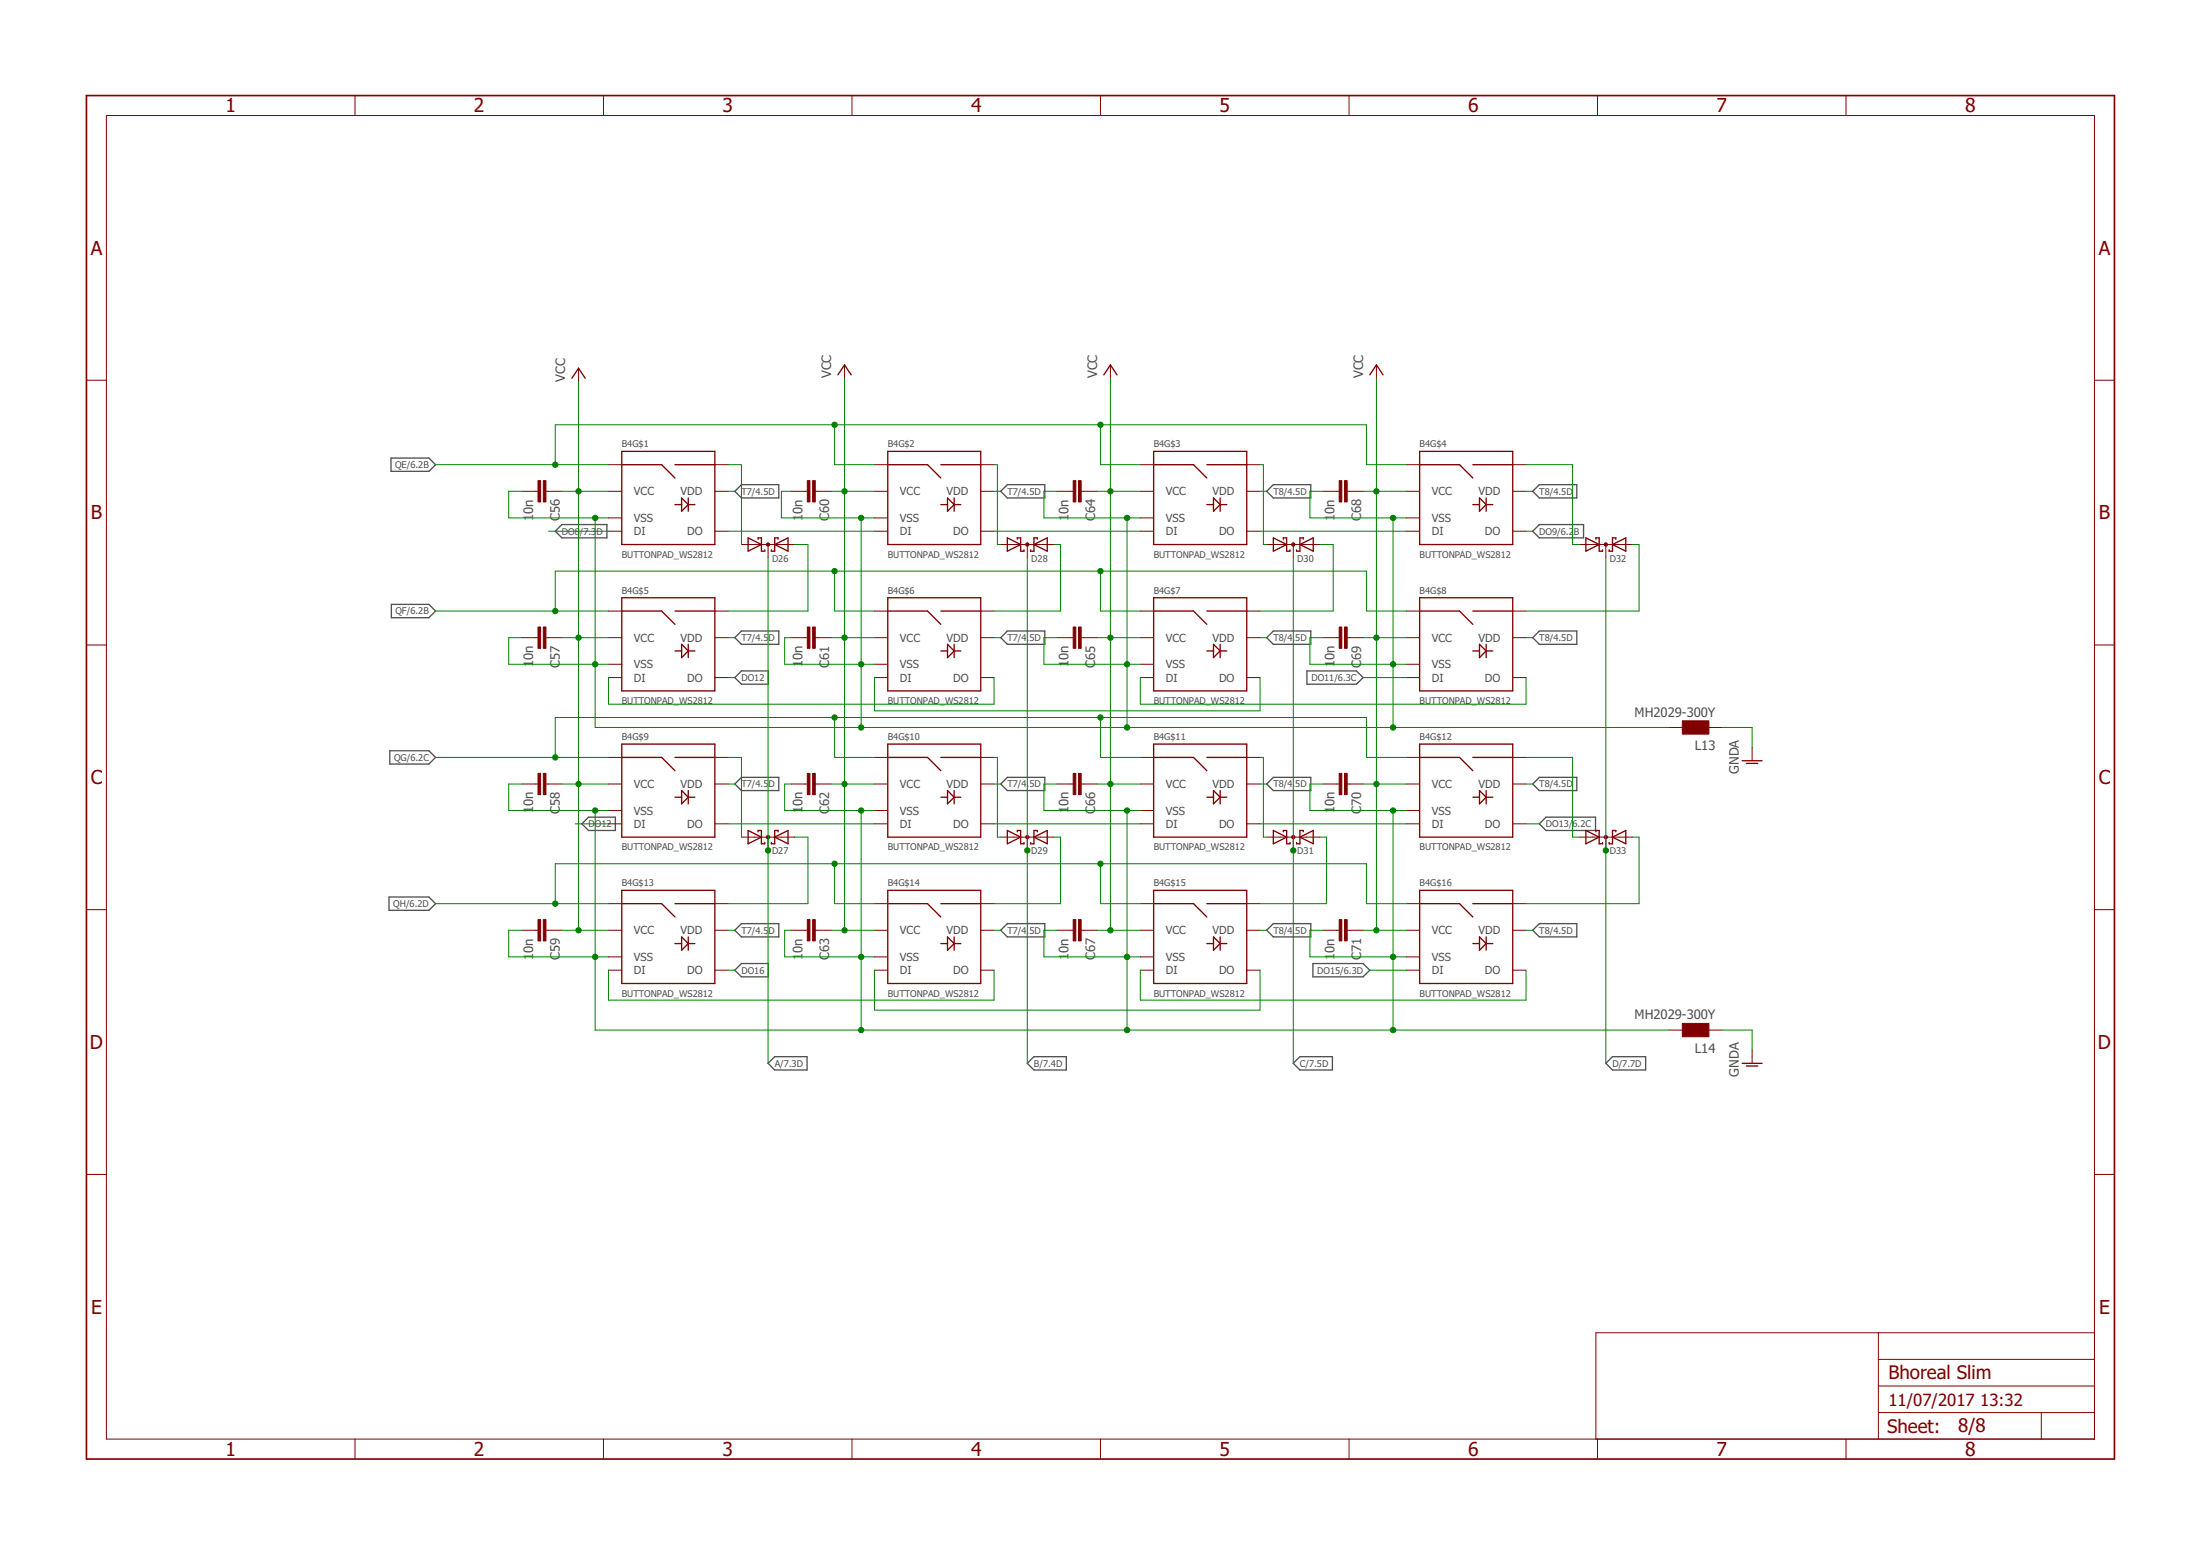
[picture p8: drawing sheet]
<svg xmlns="http://www.w3.org/2000/svg" width="420mm" height="297mm" viewBox="0 0 420 297" stroke-linecap="round" stroke-linejoin="round" font-family="sans-serif">
<g fill="none" stroke="#505050" stroke-width=".25">
<path d="M74.7 87.4h7.2l1.3 1.3-1.3 1.3h-7.2zM141.6 92.5h7.1v2.6h-7.1l-1.3-1.3zM192.4 92.5h7.1v2.6h-7.1l-1.3-1.3zM241.9 93.8l1.3-1.3h7.1v2.6h-7.1zM294 92.5h7.1v2.6h-7.1l-1.3-1.3zM74.7 115.4h7.2l1.3 1.2-1.3 1.3h-7.2zM106 101.4l1.3-1.3h8.6v2.6h-8.6zM294 100.1h8.4v2.6h-8.4l-1.3-1.3zM140.3 129.3l1.3-1.2h5.1v2.5h-5.1zM141.6 120.5h7.1v2.5h-7.1l-1.3-1.3zM192.4 120.5h7.1v2.5h-7.1l-1.3-1.3zM241.9 121.7l1.3-1.2h7.1v2.5h-7.1z"/>
<path d="M249.6 128.1h9.5l1.2 1.2-1.2 1.3h-9.5zM292.7 121.7l1.3-1.2h7.1v2.5h-7.1zM74.4 143.3h7.5l1.3 1.3-1.3 1.3h-7.5zM111.1 157.3l1.3-1.3h5.1v2.5h-5.1zM141.6 148.4h7.1v2.5h-7.1l-1.3-1.2zM192.4 148.4h7.1v2.5h-7.1l-1.3-1.2zM241.9 149.7l1.3-1.3h7.1v2.5h-7.1zM292.7 149.7l1.3-1.3h7.1v2.5h-7.1zM295.3 156h9.4v2.5h-9.4l-1.3-1.2zM74.3 171.2h7.6l1.3 1.3-1.3 1.3h-7.6zM141.6 176.3h7.1v2.6h-7.1l-1.3-1.3zM192.4 176.3h7.1v2.6h-7.1l-1.3-1.3z"/>
<path d="M241.9 177.6l1.3-1.3h7.1v2.6h-7.1zM292.7 177.6l1.3-1.3h7.1v2.6h-7.1zM140.3 185.2l1.3-1.3h5.1v2.6h-5.1zM250.7 183.9h9.6l1.3 1.3-1.3 1.3h-9.6zM146.7 203l1.3-1.3h6.1v2.6h-6.1zM197.5 201.7h6.1v2.6h-6.1l-1.3-1.3zM248.3 201.7h6.2v2.6h-6.2l-1.3-1.3zM308 201.7h6.3v2.6h-6.3l-1.3-1.3z"/>
</g>
<g fill="none" stroke="#800000" stroke-width=".25">
<path d="M109.2 72.2l1.3-1.9 1.3 1.9M160 71.6l1.3-1.9 1.3 1.9M210.8 71.6l1.3-1.9 1.2 1.9M261.6 71.6l1.3-1.9 1.2 1.9M118.7 86.2h17.8v17.7h-17.8zM118.7 88.7h7.7l2.5 2.5M128.9 88.7h7.6M128.9 96.3h1.3M130.2 95.1l1.2 1.2-1.2 1.3zM131.4 95.1v2.5M131.4 96.3h1.3M169.5 86.2h17.8v17.7h-17.8z"/>
<path d="M169.5 88.7h7.6l2.6 2.5M179.7 88.7h7.6M179.7 96.3h1.3M181 95.1l1.2 1.2-1.2 1.3zM182.2 96.3h1.3M182.2 95.1v2.5M220.3 86.2h17.8v17.7h-17.8zM220.3 88.7h7.6l2.6 2.5M230.5 88.7h7.6M230.5 96.3h1.3M231.8 95.1l1.2 1.2-1.2 1.3zM233 96.3h1.3"/>
<path d="M233 95.1v2.5M271.1 86.2h17.8v17.7h-17.8zM271.1 88.7h7.6l2.6 2.5M281.3 88.7h7.6M281.3 96.3h1.3M282.6 95.1l1.2 1.2-1.2 1.3zM283.8 96.3h1.3M283.8 95.1v2.5M118.7 114.1h17.8v17.8h-17.8zM118.7 116.6h7.7l2.5 2.6M128.9 116.6h7.6M142.9 102.7l2.5 1.2-2.5 1.3z"/>
<path d="M144.8 102.9v-.2h.6v2.5h.6v-.2M148 103.9l2.5-1.2v2.5zM148.6 102.9v-.2h-.6v2.5h-.7v-.2M169.5 114.1h17.8v17.8h-17.8zM169.5 116.6h7.6l2.6 2.6M179.7 116.6h7.6M192.4 102.7l2.5 1.2-2.5 1.3zM194.3 102.9v-.2h.6v2.5h.7v-.2M197.5 103.9l2.5-1.2v2.5zM198.1 102.9v-.2h-.6v2.5h-.7v-.2M220.3 114.1h17.8v17.8h-17.8zM220.3 116.6h7.6l2.6 2.6"/>
<path d="M230.5 116.6h7.6M243.2 102.7l2.5 1.2-2.5 1.3zM245.1 102.9v-.2h.6v2.5h.7v-.2M248.3 103.9l2.5-1.2v2.5zM248.9 102.9v-.2h-.6v2.5h-.7v-.2M271.1 114.1h17.8v17.8h-17.8zM271.1 116.6h7.6l2.6 2.6M281.3 116.6h7.6M302.9 102.7l2.5 1.2-2.5 1.3zM304.8 102.9v-.2h.6v2.5h.6v-.2M308 103.9l2.5-1.2v2.5zM308.6 102.9v-.2h-.6v2.5h-.7v-.2"/>
<path d="M128.9 124.3h1.3M130.2 123l1.2 1.3-1.2 1.2zM131.4 123v2.5M131.4 124.3h1.3M179.7 124.3h1.3M181 123l1.2 1.3-1.2 1.2zM182.2 123v2.5M182.2 124.3h1.3M230.5 124.3h1.3M231.8 123l1.2 1.3-1.2 1.2zM233 123v2.5M233 124.3h1.3"/>
<path d="M281.3 124.3h1.3M282.6 123l1.2 1.3-1.2 1.2zM283.8 123v2.5M283.8 124.3h1.3M118.7 142h17.8v17.8h-17.8zM118.7 144.6h7.7l2.5 2.5M128.9 144.6h7.6M128.9 152.2h1.3M130.2 150.9l1.2 1.3-1.2 1.3zM131.4 150.9v2.6M131.4 152.2h1.3M142.9 158.5l2.5 1.3-2.5 1.3z"/>
<path d="M144.8 158.8v-.3h.6v2.6h.6v-.3M148 159.8l2.5-1.3v2.6zM148.6 158.8v-.3h-.6v2.6h-.7v-.3M169.5 142h17.8v17.8h-17.8zM169.5 144.6h7.6l2.6 2.5M179.7 144.6h7.6M179.7 152.2h1.3M181 150.9l1.2 1.3-1.2 1.3zM182.2 150.9v2.6M182.2 152.2h1.3M192.4 158.5l2.5 1.3-2.5 1.3zM194.3 158.8v-.3h.6v2.6h.7v-.3"/>
<path d="M197.5 159.8l2.5-1.3v2.6zM198.1 158.8v-.3h-.6v2.6h-.7v-.3M220.3 142h17.8v17.8h-17.8zM220.3 144.6h7.6l2.6 2.5M230.5 144.6h7.6M230.5 152.2h1.3M231.8 150.9l1.2 1.3-1.2 1.3zM233 150.9v2.6M233 152.2h1.3M243.2 158.5l2.5 1.3-2.5 1.3zM245.1 158.8v-.3h.6v2.6h.7v-.3M248.3 159.8l2.5-1.3v2.6z"/>
<path d="M248.9 158.8v-.3h-.6v2.6h-.7v-.3M271.1 142h17.8v17.8h-17.8zM271.1 144.6h7.6l2.6 2.5M281.3 144.6h7.6M281.3 152.2h1.3M282.6 150.9l1.2 1.3-1.2 1.3zM283.8 150.9v2.6M283.8 152.2h1.3M302.9 158.5l2.5 1.3-2.5 1.3zM304.8 158.8v-.3h.6v2.6h.6v-.3M308 159.8l2.5-1.3v2.6zM308.6 158.8v-.3h-.6v2.6h-.7v-.3"/>
<path d="M332.7 145.2h3.8M333.5 145.7h2.2M118.7 170h17.8v17.7h-17.8zM118.7 172.5h7.7l2.5 2.5M128.9 172.5h7.6M130.2 178.9l1.2 1.2-1.2 1.3zM131.4 178.9v2.5M169.5 170h17.8v17.7h-17.8zM169.5 172.5h7.6l2.6 2.5M179.7 172.5h7.6M181 178.9l1.2 1.2-1.2 1.3zM182.2 178.9v2.5"/>
<path d="M220.3 170h17.8v17.7h-17.8zM220.3 172.5h7.6l2.6 2.5M230.5 172.5h7.6M231.8 178.9l1.2 1.2-1.2 1.3zM233 178.9v2.5M271.1 170h17.8v17.7h-17.8zM271.1 172.5h7.6l2.6 2.5M281.3 172.5h7.6M282.6 178.9l1.2 1.2-1.2 1.3zM283.8 178.9v2.5M128.9 180.1h1.3M131.4 180.1h1.3"/>
<path d="M179.7 180.1h1.3M182.2 180.1h1.3M230.5 180.1h1.3M233 180.1h1.3M281.3 180.1h1.3M283.8 180.1h1.3M332.7 203h3.8M333.5 203.5h2.2"/>
</g>
<g fill="none" stroke="#800000" stroke-width=".19">
<path d="M67.8 18.2v3.9M115.3 18.2v3.9M162.7 18.2v3.9M210.2 18.2v3.9M257.6 18.2v3.9M305.1 18.2v3.9M352.6 18.2v3.9M20.3 22.1h379.7v252.6h-379.7zM16.5 72.6h3.8M110.5 70.3v2.5M161.3 69.7v2.5M212.1 69.7v2.5"/>
<path d="M262.9 69.7v2.5M400 72.6h3.8M99.7 93.8h3M104.3 93.8h3M116.2 93.8h2.5M116.2 98.9h2.5M116.2 88.7h2.5M136.5 93.8h2.6M136.5 88.7h2.6M151.1 93.8h3.1M155.7 93.8h3M167 93.8h2.5"/>
<path d="M167 98.9h2.5M167 88.7h2.5M187.3 93.8h2.5M187.3 88.7h2.5M201.9 93.8h3.1M206.5 93.8h3M217.8 93.8h2.5M217.8 98.9h2.5M217.8 88.7h2.5M238.1 93.8h2.5M238.1 88.7h2.5M252.7 93.8h3.1"/>
<path d="M257.3 93.8h3M268.6 93.8h2.5M268.6 98.9h2.5M268.6 88.7h2.5M288.9 93.8h2.5M288.9 88.7h2.5M116.2 101.4h2.5M116.2 116.6h2.5M136.5 101.4h2.6M136.5 116.6h2.6M141.6 103.9h10.2M146.7 103.9v2.6"/>
<path d="M167 101.4h2.5M167 116.6h2.5M187.3 101.4h2.5M187.3 116.6h2.5M191.1 103.9h10.2M196.2 103.9v2.6M217.8 101.4h2.5M217.8 116.6h2.5M238.1 101.4h2.5M238.1 116.6h2.5M241.9 103.9h10.2M247 103.9v2.6"/>
<path d="M268.6 101.4h2.5M268.6 116.6h2.5M288.9 101.4h2.5M288.9 116.6h2.5M301.6 103.9h10.2M306.7 103.9v2.6M16.5 123.1h3.8M99.7 121.7h3M104.3 121.7h3M116.2 121.7h2.5M116.2 126.8h2.5M116.2 129.3h2.5"/>
<path d="M136.5 121.7h2.6M136.5 129.3h2.6M151.1 121.7h3.1M155.7 121.7h3M167 121.7h2.5M167 126.8h2.5M167 129.3h2.5M187.3 121.7h2.5M187.3 129.3h2.5M201.9 121.7h3.1M206.5 121.7h3M217.8 121.7h2.5"/>
<path d="M217.8 126.8h2.5M217.8 129.3h2.5M238.1 121.7h2.5M238.1 129.3h2.5M252.7 121.7h3.1M257.3 121.7h3M268.6 121.7h2.5M268.6 126.8h2.5M268.6 129.3h2.5M288.9 121.7h2.5M288.9 129.3h2.5M318.7 138.9h2.6"/>
<path d="M326.4 138.9h2.5M400 123.1h3.8M99.7 149.7h3M104.3 149.7h3M116.2 149.7h2.5M116.2 154.7h2.5M116.2 144.6h2.5M116.2 157.3h2.5M136.5 149.7h2.6M136.5 144.6h2.6M136.5 157.3h2.6M141.6 159.8h10.2"/>
<path d="M146.7 159.8v2.5M151.1 149.7h3.1M155.7 149.7h3M167 149.7h2.5M167 154.7h2.5M167 144.6h2.5M167 157.3h2.5M187.3 149.7h2.5M187.3 144.6h2.5M187.3 157.3h2.5M191.1 159.8h10.2M196.2 159.8v2.5"/>
<path d="M201.9 149.7h3.1M206.5 149.7h3M217.8 149.7h2.5M217.8 154.7h2.5M217.8 144.6h2.5M217.8 157.3h2.5M238.1 149.7h2.5M238.1 144.6h2.5M238.1 157.3h2.5M241.9 159.8h10.2M247 159.8v2.5M252.7 149.7h3.1"/>
<path d="M257.3 149.7h3M268.6 149.7h2.5M268.6 154.7h2.5M268.6 144.6h2.5M268.6 157.3h2.5M288.9 149.7h2.5M288.9 144.6h2.5M288.9 157.3h2.5M301.6 159.8h10.2M306.7 159.8v2.5M334.6 142.7v2.5M16.5 173.7h3.8"/>
<path d="M99.7 177.6h3M104.3 177.6h3M116.2 177.6h2.5M116.2 172.5h2.5M136.5 177.6h2.6M136.5 172.5h2.6M151.1 177.6h3.1M155.7 177.6h3M167 177.6h2.5M167 172.5h2.5M187.3 177.6h2.5M187.3 172.5h2.5"/>
<path d="M201.9 177.6h3.1M206.5 177.6h3M217.8 177.6h2.5M217.8 172.5h2.5M238.1 177.6h2.5M238.1 172.5h2.5M252.7 177.6h3.1M257.3 177.6h3M268.6 177.6h2.5M268.6 172.5h2.5M288.9 177.6h2.5M288.9 172.5h2.5"/>
<path d="M400 173.7h3.8M116.2 182.7h2.5M116.2 185.2h2.5M136.5 185.2h2.6M167 182.7h2.5M167 185.2h2.5M187.3 185.2h2.5M217.8 182.7h2.5M217.8 185.2h2.5M238.1 185.2h2.5M268.6 182.7h2.5M268.6 185.2h2.5"/>
<path d="M288.9 185.2h2.5M318.7 196.6h2.6M326.4 196.6h2.5M334.6 200.4v2.6M16.5 224.2h3.8M400 224.2h3.8M358.7 254.4v20.3M358.7 259.5h41.3M400 254.4h-95.2v20.3M67.8 274.7v3.8M115.3 274.7v3.8M162.7 274.7v3.8"/>
<path d="M210.2 274.7v3.8M257.6 274.7v3.8M305.1 274.7v3.8M352.6 274.7v3.8M358.7 269.7h41.3M358.7 264.6h41.3M389.8 269.7v5"/>
</g>
<g fill="#800000" stroke="#800000" stroke-width=".19">
<path d="M102.7 91.8h.6v4h-.6z"/>
<path d="M103.8 91.8h.5v4h-.5z"/>
<path d="M102.7 119.7h.6v4.1h-.6z"/>
<path d="M103.8 119.7h.5v4.1h-.5z"/>
<path d="M102.7 147.6h.6v4.1h-.6z"/>
<path d="M103.8 147.6h.5v4.1h-.5z"/>
<path d="M102.7 175.6h.6v4h-.6z"/>
<path d="M103.8 175.6h.5v4h-.5z"/>
<path d="M154.2 91.8h.5v4h-.5z"/>
<path d="M155.2 91.8h.5v4h-.5z"/>
<path d="M154.2 119.7h.5v4.1h-.5z"/>
<path d="M155.2 119.7h.5v4.1h-.5z"/>
<path d="M154.2 147.6h.5v4.1h-.5z"/>
<path d="M155.2 147.6h.5v4.1h-.5z"/>
<path d="M154.2 175.6h.5v4h-.5z"/>
<path d="M155.2 175.6h.5v4h-.5z"/>
<path d="M205 91.8h.5v4h-.5z"/>
<path d="M206 91.8h.5v4h-.5z"/>
<path d="M205 119.7h.5v4.1h-.5z"/>
<path d="M206 119.7h.5v4.1h-.5z"/>
<path d="M205 147.6h.5v4.1h-.5z"/>
<path d="M206 147.6h.5v4.1h-.5z"/>
<path d="M205 175.6h.5v4h-.5z"/>
<path d="M206 175.6h.5v4h-.5z"/>
<path d="M255.8 91.8h.5v4h-.5z"/>
<path d="M256.8 91.8h.5v4h-.5z"/>
<path d="M255.8 119.7h.5v4.1h-.5z"/>
<path d="M256.8 119.7h.5v4.1h-.5z"/>
<path d="M255.8 147.6h.5v4.1h-.5z"/>
<path d="M256.8 147.6h.5v4.1h-.5z"/>
<path d="M255.8 175.6h.5v4h-.5z"/>
<path d="M256.8 175.6h.5v4h-.5z"/>
<path d="M321.3 137.6h5.1v2.5h-5.1z"/>
<path d="M321.3 195.4h5.1v2.5h-5.1z"/>
</g>
<g fill="#800000" stroke="#800000" stroke-width=".19">
<circle cx="146.7" cy="103.9" r=".33"/>
<circle cx="146.7" cy="159.8" r=".33"/>
<circle cx="196.2" cy="103.9" r=".33"/>
<circle cx="196.2" cy="159.8" r=".32"/>
<circle cx="247" cy="103.9" r=".33"/>
<circle cx="247" cy="159.8" r=".32"/>
<circle cx="306.7" cy="103.9" r=".33"/>
<circle cx="306.7" cy="159.8" r=".33"/>
</g>
<path d="M16.5 18.2h387.3v260.3h-387.3z" fill="none" stroke="#800000" stroke-width=".32"/>
<g fill="none" stroke="#008000" stroke-width=".19">
<path d="M110.5 72.8v104.8M161.3 72.2v105.4M212.1 72.2v105.4M262.9 72.2v105.4M83.2 88.7h33M99.7 93.8h-2.5v5.1h19M106 88.7v-7.6h155v7.6h7.6M107.3 93.8h8.9M113.7 98.9v40h205M139.1 93.8h1.2M139.1 88.7h2.5v15.2M151.1 93.8h-1.9v5.1h17.8"/>
<path d="M158.7 93.8h8.3M159.4 81.1v7.6h7.6M164.5 98.9v40M189.8 93.8h1.3M189.8 88.7h.7v15.2h.6M201.9 93.8h-2.5v5.1h18.4M209.5 93.8h8.3M210.2 81.1v7.6h7.6M215.2 98.9v40M240.6 93.8h1.3M240.6 88.7h.7v15.2h.6M252.7 93.8h-2.5v5.1h18.4"/>
<path d="M260.3 93.8h8.3M266 98.9v40M291.4 93.8h1.3M291.4 88.7h8.9v15.2h1.3M83.2 116.6h33M104.8 101.4h11.4M106 116.6v-7.6h155v7.6h7.6M139.1 101.4h27.9M146.7 106.5v96.5M151.8 103.9h2.5v12.7h-15.2M159.4 109v7.6h7.6M189.8 101.4h28"/>
<path d="M196.2 106.5v96.5M201.3 103.9h1.2v12.7h-12.7M210.2 109v7.6h7.6M240.6 101.4h28M247 106.5v96.5M252.1 103.9h2.5v12.7h-14M291.4 101.4h1.3M306.7 106.5v96.5M311.8 103.9h1.2v12.7h-21.6M99.7 121.7h-2.5v5.1h19M107.3 121.7h8.9M116.2 129.3v5.1h73.6v-5.1"/>
<path d="M139.1 121.7h1.2M139.1 129.3h1.2M151.1 121.7h-1.2v5.1h17.1M158.7 121.7h8.3M159.4 137v7.6h7.6M167 129.3v6.4h73.6v-6.4M189.8 121.7h1.3M201.9 121.7h-2.5v5.1h18.4M209.5 121.7h8.3M210.2 137v7.6h7.6M217.8 129.3v5.1h73.6v-5.1M240.6 121.7h1.3"/>
<path d="M252.7 121.7h-2.5v5.1h18.4M260.3 121.7h8.3M260.3 129.3h8.3M291.4 121.7h1.3M328.9 138.9h5.7v3.8M83.2 144.6h33M99.7 149.7h-2.5v5h19M106 144.6v-7.6h155v7.6h7.6M107.3 149.7h8.9M109.9 157.3h6.3M113.7 154.7v41.9h205M139.1 157.3h27.9"/>
<path d="M139.1 149.7h1.2M139.1 144.6h2.5v15.2M151.1 149.7h-1.2v5h17.1M151.8 159.8h2.5v12.7h-15.2M158.7 149.7h8.3M164.5 154.7v41.9M189.8 157.3h28M189.8 149.7h1.3M189.8 144.6h.7v15.2h.6M201.3 159.8h1.2v12.7h-12.7M201.9 149.7h-2.5v5h18.4M209.5 149.7h8.3"/>
<path d="M215.2 154.7v41.9M240.6 157.3h28M240.6 149.7h1.3M240.6 144.6h.7v15.2h.6M252.1 159.8h1.2v12.7h-12.7M252.7 149.7h-2.5v5h18.4M260.3 149.7h8.3M266 154.7v41.9M291.4 157.3h2.6M291.4 149.7h1.3M291.4 144.6h8.9v15.2h1.3M311.8 159.8h1.2v12.7h-21.6"/>
<path d="M83.2 172.5h33M99.7 177.6h-2.5v5.1h19M106 172.5v-7.6h155v7.6h7.6M107.3 177.6h8.9M139.1 177.6h1.2M151.1 177.6h-1.2v5.1h17.1M158.7 177.6h8.3M159.4 164.9v7.6h7.6M189.8 177.6h1.3M201.9 177.6h-2.5v5.1h18.4M209.5 177.6h8.3M210.2 164.9v7.6h7.6"/>
<path d="M240.6 177.6h1.3M252.7 177.6h-2.5v5.1h18.4M260.3 177.6h8.3M291.4 177.6h1.3M116.2 185.2v5.7h73.6v-5.7M139.1 185.2h1.2M167 185.2v7.6h73.6v-7.6M217.8 185.2v5.7h73.6v-5.7M261.6 185.2h7M328.9 196.6h5.7v3.8"/>
</g>
<g fill="#008000" stroke="#008000" stroke-width=".19">
<circle cx="110.5" cy="93.8" r=".51"/>
<circle cx="110.5" cy="177.6" r=".51"/>
<circle cx="110.5" cy="121.7" r=".51"/>
<circle cx="110.5" cy="149.7" r=".51"/>
<circle cx="161.3" cy="177.6" r=".51"/>
<circle cx="161.3" cy="149.7" r=".51"/>
<circle cx="161.3" cy="121.7" r=".51"/>
<circle cx="161.3" cy="93.8" r=".51"/>
<circle cx="212.1" cy="177.6" r=".51"/>
<circle cx="212.1" cy="93.8" r=".51"/>
<circle cx="212.1" cy="121.7" r=".51"/>
<circle cx="212.1" cy="149.7" r=".51"/>
<circle cx="262.9" cy="177.6" r=".51"/>
<circle cx="262.9" cy="93.8" r=".51"/>
<circle cx="262.9" cy="121.7" r=".51"/>
<circle cx="262.9" cy="149.7" r=".51"/>
<circle cx="159.4" cy="81.1" r=".51"/>
<circle cx="210.2" cy="81.1" r=".51"/>
<circle cx="106" cy="88.7" r=".51"/>
<circle cx="106" cy="116.6" r=".51"/>
<circle cx="159.4" cy="109" r=".51"/>
<circle cx="210.2" cy="109" r=".51"/>
<circle cx="106" cy="144.6" r=".51"/>
<circle cx="159.4" cy="137" r=".51"/>
<circle cx="210.2" cy="137" r=".51"/>
<circle cx="106" cy="172.5" r=".51"/>
<circle cx="159.4" cy="164.9" r=".51"/>
<circle cx="210.2" cy="164.9" r=".51"/>
<circle cx="146.7" cy="162.3" r=".51"/>
<circle cx="196.2" cy="162.3" r=".51"/>
<circle cx="247" cy="162.3" r=".51"/>
<circle cx="306.7" cy="162.3" r=".51"/>
<circle cx="215.2" cy="126.8" r=".51"/>
<circle cx="215.2" cy="138.9" r=".51"/>
<circle cx="266" cy="126.8" r=".51"/>
<circle cx="266" cy="138.9" r=".51"/>
<circle cx="164.5" cy="126.8" r=".51"/>
<circle cx="164.5" cy="138.9" r=".51"/>
<circle cx="113.7" cy="126.8" r=".51"/>
<circle cx="266" cy="98.9" r=".51"/>
<circle cx="215.2" cy="98.9" r=".51"/>
<circle cx="164.5" cy="98.9" r=".51"/>
<circle cx="113.7" cy="98.9" r=".51"/>
<circle cx="215.2" cy="182.7" r=".51"/>
<circle cx="164.5" cy="182.7" r=".51"/>
<circle cx="266" cy="182.7" r=".51"/>
<circle cx="113.7" cy="182.7" r=".51"/>
<circle cx="215.2" cy="196.6" r=".51"/>
<circle cx="164.5" cy="196.6" r=".51"/>
<circle cx="266" cy="196.6" r=".51"/>
<circle cx="266" cy="154.7" r=".51"/>
<circle cx="215.2" cy="154.7" r=".51"/>
<circle cx="164.5" cy="154.7" r=".51"/>
<circle cx="113.7" cy="154.7" r=".51"/>
</g>
<g font-size="3.7" fill="#800000">
<text x="43.1" y="21.4">1</text>
<text x="90.5" y="21.4">2</text>
<text x="138" y="21.4">3</text>
<text x="185.4" y="21.4">4</text>
<text x="232.9" y="21.4">5</text>
<text x="280.4" y="21.4">6</text>
<text x="327.8" y="21.4">7</text>
<text x="375.3" y="21.4">8</text>
<text x="17.3" y="48.6">A</text>
<text x="400.8" y="48.6">A</text>
<text x="17.3" y="99.1">B</text>
<text x="400.8" y="99.1">B</text>
<text x="17.3" y="149.7">C</text>
<text x="400.8" y="149.7">C</text>
<text x="17.2" y="200.2">D</text>
<text x="400.7" y="200.2">D</text>
<text x="17.4" y="250.8">E</text>
<text x="400.9" y="250.8">E</text>
<text x="43.1" y="277.9">1</text>
<text x="90.5" y="277.9">2</text>
<text x="138" y="277.9">3</text>
<text x="185.4" y="277.9">4</text>
<text x="232.9" y="277.9">5</text>
<text x="280.4" y="277.9">6</text>
<text x="327.8" y="277.9">7</text>
<text x="375.3" y="277.9">8</text>
</g>
<g font-size="3.6" fill="#800000">
<text x="360.6" y="263.3">Bhoreal Slim</text>
<text x="360.4" y="273.6">Sheet:</text>
<text x="374" y="273.5">8/8</text>
</g>
<g font-size="3.2" fill="#800000">
<text x="360.6" y="268.4">11/07/2017</text>
<text x="378.2" y="268.4">13:32</text>
</g>
<g font-size="2.5" fill="#505050">
<text x="107.9" y="72.8" transform="rotate(-90 107.9 72.8)">VCC</text>
<text x="158.7" y="72.2" transform="rotate(-90 158.7 72.2)">VCC</text>
<text x="209.5" y="72.2" transform="rotate(-90 209.5 72.2)">VCC</text>
<text x="260.3" y="72.2" transform="rotate(-90 260.3 72.2)">VCC</text>
<text x="101.9" y="99.4" transform="rotate(-90 101.9 99.4)">10n</text>
<text x="106.9" y="99.5" transform="rotate(-90 106.9 99.5)">C56</text>
<text x="153.3" y="99.4" transform="rotate(-90 153.3 99.4)">10n</text>
<text x="158.4" y="99.5" transform="rotate(-90 158.4 99.5)">C60</text>
<text x="204.1" y="99.4" transform="rotate(-90 204.1 99.4)">10n</text>
<text x="209.2" y="99.5" transform="rotate(-90 209.2 99.5)">C64</text>
<text x="254.9" y="99.4" transform="rotate(-90 254.9 99.4)">10n</text>
<text x="259.9" y="99.5" transform="rotate(-90 259.9 99.5)">C68</text>
<text x="101.9" y="127.4" transform="rotate(-90 101.9 127.4)">10n</text>
<text x="106.9" y="127.5" transform="rotate(-90 106.9 127.5)">C57</text>
<text x="153.3" y="127.4" transform="rotate(-90 153.3 127.4)">10n</text>
<text x="158.4" y="127.5" transform="rotate(-90 158.4 127.5)">C61</text>
<text x="204.1" y="127.4" transform="rotate(-90 204.1 127.4)">10n</text>
<text x="209.2" y="127.5" transform="rotate(-90 209.2 127.5)">C65</text>
<text x="254.9" y="127.4" transform="rotate(-90 254.9 127.4)">10n</text>
<text x="259.9" y="127.5" transform="rotate(-90 259.9 127.5)">C69</text>
<text x="312.2" y="136.8">MH2029-300Y</text>
<text x="323.7" y="143.2">L13</text>
<text x="332.1" y="147.8" transform="rotate(-90 332.1 147.8)">GNDA</text>
<text x="101.9" y="155.3" transform="rotate(-90 101.9 155.3)">10n</text>
<text x="106.9" y="155.4" transform="rotate(-90 106.9 155.4)">C58</text>
<text x="153.3" y="155.3" transform="rotate(-90 153.3 155.3)">10n</text>
<text x="158.4" y="155.4" transform="rotate(-90 158.4 155.4)">C62</text>
<text x="204.1" y="155.3" transform="rotate(-90 204.1 155.3)">10n</text>
<text x="209.2" y="155.4" transform="rotate(-90 209.2 155.4)">C66</text>
<text x="254.9" y="155.3" transform="rotate(-90 254.9 155.3)">10n</text>
<text x="259.9" y="155.4" transform="rotate(-90 259.9 155.4)">C70</text>
<text x="101.9" y="183.2" transform="rotate(-90 101.9 183.2)">10n</text>
<text x="106.9" y="183.3" transform="rotate(-90 106.9 183.3)">C59</text>
<text x="153.3" y="183.2" transform="rotate(-90 153.3 183.2)">10n</text>
<text x="158.4" y="183.3" transform="rotate(-90 158.4 183.3)">C63</text>
<text x="204.1" y="183.2" transform="rotate(-90 204.1 183.2)">10n</text>
<text x="209.2" y="183.3" transform="rotate(-90 209.2 183.3)">C67</text>
<text x="254.9" y="183.2" transform="rotate(-90 254.9 183.2)">10n</text>
<text x="259.9" y="183.3" transform="rotate(-90 259.9 183.3)">C71</text>
<text x="312.2" y="194.6">MH2029-300Y</text>
<text x="323.7" y="201">L14</text>
<text x="332.1" y="205.5" transform="rotate(-90 332.1 205.5)">GNDA</text>
</g>
<g font-size="2.1" fill="#505050">
<text x="121.1" y="94.6">VCC</text>
<text x="130" y="94.6">VDD</text>
<text x="171.9" y="94.6">VCC</text>
<text x="180.8" y="94.6">VDD</text>
<text x="222.7" y="94.6">VCC</text>
<text x="231.6" y="94.6">VDD</text>
<text x="273.5" y="94.6">VCC</text>
<text x="282.4" y="94.6">VDD</text>
<text x="121.1" y="99.6">VSS</text>
<text x="171.9" y="99.6">VSS</text>
<text x="222.7" y="99.6">VSS</text>
<text x="273.5" y="99.6">VSS</text>
<text x="121.1" y="102.2">DI</text>
<text x="131.2" y="102.2">DO</text>
<text x="171.9" y="102.2">DI</text>
<text x="182" y="102.2">DO</text>
<text x="222.7" y="102.2">DI</text>
<text x="232.8" y="102.2">DO</text>
<text x="273.5" y="102.2">DI</text>
<text x="283.6" y="102.2">DO</text>
<text x="121.1" y="122.5">VCC</text>
<text x="130" y="122.5">VDD</text>
<text x="171.9" y="122.5">VCC</text>
<text x="180.8" y="122.5">VDD</text>
<text x="222.7" y="122.5">VCC</text>
<text x="231.6" y="122.5">VDD</text>
<text x="273.5" y="122.5">VCC</text>
<text x="282.4" y="122.5">VDD</text>
<text x="121.1" y="127.6">VSS</text>
<text x="121.1" y="130.1">DI</text>
<text x="131.2" y="130.1">DO</text>
<text x="171.9" y="127.6">VSS</text>
<text x="171.9" y="130.1">DI</text>
<text x="182" y="130.1">DO</text>
<text x="222.7" y="127.6">VSS</text>
<text x="222.7" y="130.1">DI</text>
<text x="232.8" y="130.1">DO</text>
<text x="273.5" y="127.6">VSS</text>
<text x="273.5" y="130.1">DI</text>
<text x="283.6" y="130.1">DO</text>
<text x="121.1" y="155.5">VSS</text>
<text x="121.1" y="150.4">VCC</text>
<text x="130" y="150.4">VDD</text>
<text x="171.9" y="155.5">VSS</text>
<text x="171.9" y="150.4">VCC</text>
<text x="180.8" y="150.4">VDD</text>
<text x="222.7" y="155.5">VSS</text>
<text x="222.7" y="150.4">VCC</text>
<text x="231.6" y="150.4">VDD</text>
<text x="273.5" y="155.5">VSS</text>
<text x="273.5" y="150.4">VCC</text>
<text x="282.4" y="150.4">VDD</text>
<text x="121.1" y="158">DI</text>
<text x="131.2" y="158">DO</text>
<text x="171.9" y="158">DI</text>
<text x="182" y="158">DO</text>
<text x="222.7" y="158">DI</text>
<text x="232.8" y="158">DO</text>
<text x="273.5" y="158">DI</text>
<text x="283.6" y="158">DO</text>
<text x="121.1" y="178.4">VCC</text>
<text x="130" y="178.4">VDD</text>
<text x="171.9" y="178.4">VCC</text>
<text x="180.8" y="178.4">VDD</text>
<text x="222.7" y="178.4">VCC</text>
<text x="231.6" y="178.4">VDD</text>
<text x="273.5" y="178.4">VCC</text>
<text x="282.4" y="178.4">VDD</text>
<text x="121.1" y="183.4">VSS</text>
<text x="121.1" y="186">DI</text>
<text x="131.2" y="186">DO</text>
<text x="171.9" y="183.4">VSS</text>
<text x="171.9" y="186">DI</text>
<text x="182" y="186">DO</text>
<text x="222.7" y="183.4">VSS</text>
<text x="222.7" y="186">DI</text>
<text x="232.8" y="186">DO</text>
<text x="273.5" y="183.4">VSS</text>
<text x="273.5" y="186">DI</text>
<text x="283.6" y="186">DO</text>
</g>
<g font-size="1.8" fill="#505050">
<text x="75.5" y="89.3">QE/6.2B</text>
<text x="118.7" y="85.4">B4G$1</text>
<text x="169.5" y="85.4">B4G$2</text>
<text x="220.3" y="85.4">B4G$3</text>
<text x="271.1" y="85.4">B4G$4</text>
<text x="141.6" y="94.4">T7/4.5D</text>
<text x="192.4" y="94.4">T7/4.5D</text>
<text x="243.2" y="94.4">T8/4.5D</text>
<text x="294" y="94.4">T8/4.5D</text>
<text x="107.3" y="102">DO8</text>
<text x="110.7" y="102">/7.3</text>
<text x="113.9" y="102">D</text>
<text x="118.7" y="106.5">BUTTONPAD_WS2812</text>
<text x="147.4" y="107.2">D26</text>
<text x="169.5" y="106.5">BUTTONPAD_WS2812</text>
<text x="197" y="107.2">D28</text>
<text x="220.3" y="106.5">BUTTONPAD_WS2812</text>
<text x="247.8" y="107.2">D30</text>
<text x="271.1" y="106.5">BUTTONPAD_WS2812</text>
<text x="294" y="102">DO9/6.2</text>
<text x="300.6" y="102">B</text>
<text x="307.4" y="107.2">D32</text>
<text x="118.7" y="113.3">B4G$5</text>
<text x="169.5" y="113.3">B4G$6</text>
<text x="220.3" y="113.3">B4G$7</text>
<text x="271.1" y="113.3">B4G$8</text>
<text x="75.5" y="117.3">QF/6.2B</text>
<text x="141.6" y="122.4">T7/4.5</text>
<text x="146.8" y="122.4">D</text>
<text x="192.4" y="122.4">T7/4.</text>
<text x="196.6" y="122.4">5D</text>
<text x="243.2" y="122.4">T8/4.</text>
<text x="247.4" y="122.4">5D</text>
<text x="294" y="122.4">T8/4.5D</text>
<text x="141.6" y="130">DO12</text>
<text x="250.4" y="130">DO11/6.3C</text>
<text x="118.7" y="134.4">BUTTONPAD_WS2812</text>
<text x="169.5" y="134.4">BUTTONPAD_WS2812</text>
<text x="220.3" y="134.4">BUTTONPAD_WS2812</text>
<text x="271.1" y="134.4">BUTTONPAD_WS2812</text>
<text x="118.7" y="141.3">B4G$9</text>
<text x="169.5" y="141.3">B4G$10</text>
<text x="220.3" y="141.3">B4G$11</text>
<text x="271.1" y="141.3">B4G$12</text>
<text x="75.3" y="145.2">QG/6.2C</text>
<text x="141.6" y="150.3">T7/4.5</text>
<text x="146.8" y="150.3">D</text>
<text x="192.4" y="150.3">T7/4.</text>
<text x="196.6" y="150.3">5D</text>
<text x="243.2" y="150.3">T8/4.</text>
<text x="247.4" y="150.3">5D</text>
<text x="294" y="150.3">T8/4.5D</text>
<text x="112.4" y="157.9">DO12</text>
<text x="295.3" y="157.9">DO13/6.2C</text>
<text x="118.7" y="162.4">BUTTONPAD_WS2812</text>
<text x="147.4" y="163.1">D27</text>
<text x="169.5" y="162.4">BUTTONPAD_WS2812</text>
<text x="197" y="163.1">D29</text>
<text x="220.3" y="162.4">BUTTONPAD_WS2812</text>
<text x="247.8" y="163.1">D31</text>
<text x="271.1" y="162.4">BUTTONPAD_WS2812</text>
<text x="307.4" y="163.1">D33</text>
<text x="75.1" y="173.1">QH/6.2D</text>
<text x="118.7" y="169.2">B4G$13</text>
<text x="169.5" y="169.2">B4G$14</text>
<text x="220.3" y="169.2">B4G$15</text>
<text x="271.1" y="169.2">B4G$16</text>
<text x="141.6" y="178.2">T7/4.5</text>
<text x="146.8" y="178.2">D</text>
<text x="192.4" y="178.2">T7/4.</text>
<text x="196.6" y="178.2">5D</text>
<text x="243.2" y="178.2">T8/4.</text>
<text x="247.4" y="178.2">5D</text>
<text x="294" y="178.2">T8/4.5D</text>
<text x="141.6" y="185.8">DO16</text>
<text x="251.6" y="185.8">DO15/6.3D</text>
<text x="118.7" y="190.3">BUTTONPAD_WS2812</text>
<text x="169.5" y="190.3">BUTTONPAD_WS2812</text>
<text x="220.3" y="190.3">BUTTONPAD_WS2812</text>
<text x="271.1" y="190.3">BUTTONPAD_WS2812</text>
<text x="147.9" y="203.6">A/7.3D</text>
<text x="197.5" y="203.6">B/7.4D</text>
<text x="248.3" y="203.6">C/7.5D</text>
<text x="307.9" y="203.6">D/7.7D</text>
</g>
</svg>
